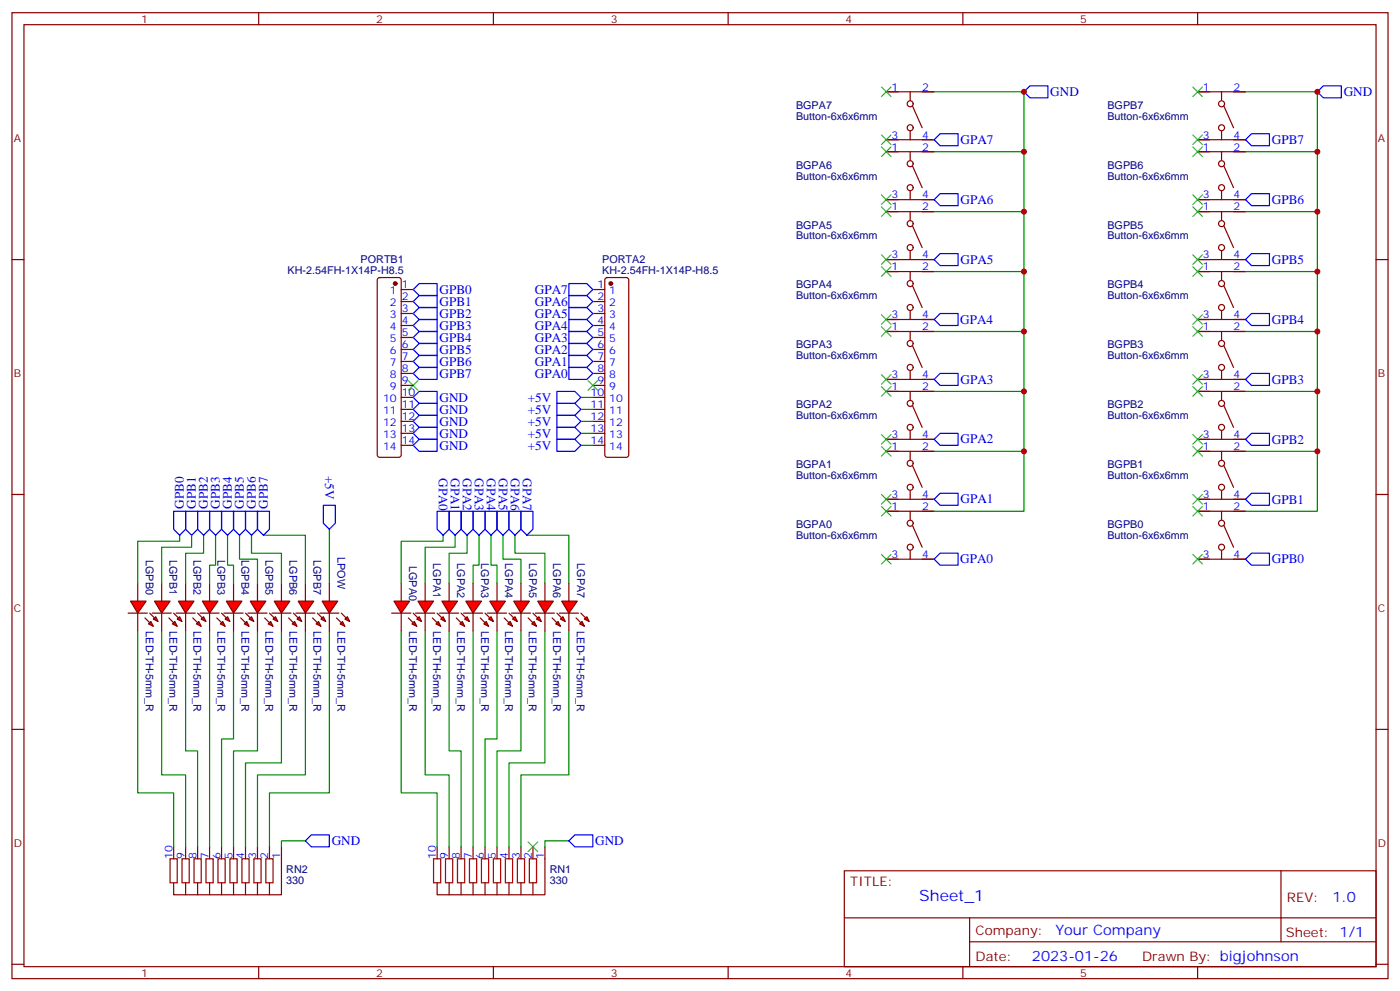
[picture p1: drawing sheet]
<svg xmlns="http://www.w3.org/2000/svg" width="412mm" height="292mm" viewBox="0 0 412 292" stroke-linecap="round" stroke-linejoin="round" font-family="sans-serif">
<g fill="none" stroke="#870000" stroke-width=".35">
<path d="M3.5 3.7h405.4v284.4h-405.4zM7.1 7.3h398.2v277.3h-398.2zM76.2 3.7v3.6M145.3 3.7v3.6M214.5 3.7v3.6M283.6 3.7v3.6M352.8 3.7v3.6M3.5 76.4h3.6M405.3 76.4h3.6M174.6 85.2h3.6M174.6 88.8h3.6M174.6 92.3h3.6"/>
<path d="M174.6 95.8h3.6M174.6 99.3h3.6M178.4 81.9l.5-.2h5.6l.5 .2 .2 .5v51.5l-.2 .5-.5 .2h-5.6l-.5-.2-.2-.5v-51.5zM174.6 102.9h3.6M174.6 106.4h3.6M174.6 109.9h3.6M174.6 113.5h3.6M174.6 117h3.6M174.6 120.5h3.6M174.6 124h3.6M174.6 127.6h3.6M174.6 131.1h3.6"/>
<path d="M3.5 145.6h3.6M405.3 145.6h3.6M3.5 214.7h3.6M405.3 214.7h3.6M248.7 256.3h156.6v28.3h-156.6zM377.3 256.4v20.8M248.7 270.2h156.5M285.6 277.2h119.6M285.6 270.2v14.1M3.5 283.8h3.6M76.2 284.6v3.5M145.3 284.6v3.5"/>
<path d="M214.5 284.6v3.5M283.6 284.6v3.5M352.8 284.6v3.5M405.3 283.8h3.6"/>
</g>
<g fill="none" stroke="#00f" stroke-width=".35">
<path d="M123.5 83.5h5.3v3.5h-5.3l-1.8-1.8zM123.5 87h5.3v3.5h-5.3l-1.8-1.7zM123.5 90.5h5.3v3.6h-5.3l-1.8-1.8zM123.5 94.1h5.3v3.5h-5.3l-1.8-1.8zM123.5 97.6h5.3v3.5h-5.3l-1.8-1.8zM167.6 97.6h5.3l1.7 1.7-1.7 1.8h-5.3zM167.6 94.1h5.3l1.7 1.7-1.7 1.8h-5.3zM167.6 90.5h5.3l1.7 1.8-1.7 1.8h-5.3zM167.6 87h5.3l1.7 1.8-1.7 1.7h-5.3zM167.6 83.5h5.3l1.7 1.7-1.7 1.8h-5.3zM123.5 101.1h5.3v3.5h-5.3l-1.8-1.7zM123.5 104.6h5.3v3.6h-5.3l-1.8-1.8z"/>
<path d="M123.5 108.2h5.3v3.5h-5.3l-1.8-1.8zM123.5 115.2h5.3v3.5h-5.3l-1.8-1.7zM123.5 118.7h5.3v3.6h-5.3l-1.8-1.8zM164 118.7h5.3l1.8 1.8-1.8 1.8h-5.3zM164 115.2h5.3l1.8 1.8-1.8 1.7h-5.3zM167.6 108.2h5.3l1.7 1.7-1.7 1.8h-5.3zM167.6 104.6h5.3l1.7 1.8-1.7 1.8h-5.3zM167.6 101.1h5.3l1.7 1.8-1.7 1.7h-5.3zM123.5 122.3h5.3v3.5h-5.3l-1.8-1.8zM123.5 125.8h5.3v3.5h-5.3l-1.8-1.7zM123.5 129.3h5.3v3.6h-5.3l-1.8-1.8zM164 129.3h5.3l1.8 1.8-1.8 1.8h-5.3z"/>
<path d="M164 125.8h5.3l1.8 1.8-1.8 1.7h-5.3zM164 122.3h5.3l1.8 1.7-1.8 1.8h-5.3z"/>
</g>
<circle cx="179.9" cy="83.5" r=".53" fill="#870000" stroke="#870000" stroke-width=".35"/>
<path d="M171.1 117h3.5M171.1 131.1h3.5M171.1 127.6h3.5M171.1 124h3.5M171.1 120.5h3.5M97 155.8v15.9M97 185.8v47.6h-17.6v15.9" fill="none" stroke="#008700" stroke-width=".35"/>
<g fill="#f00" stroke="#870000" stroke-width=".35">
<path d="M38.5 177h4.5l-2.4 3.5z"/>
<path d="M37.7 180.5h5.7z"/>
</g>
<g fill="#870000" stroke="#870000" stroke-width=".35">
<path d="M44.1 180.5l1.4 1.4z"/>
<path d="M42.7 181.9l1.4 1.4z"/>
</g>
<g fill="#f00" stroke="#870000" stroke-width=".35">
<path d="M45.9 181.5l.7 1.5-1.4-.8z"/>
<path d="M43.7 183.7l.7-.7 .8 1.4z"/>
</g>
<g fill="none" stroke="#870000" stroke-width=".35">
<path d="M40.6 171.7v5.3M40.6 180.5v5.3M51.2 249.3v3.5M54.7 249.3v3.5M54.7 259.9v3.5M58.2 249.3v3.5M58.2 259.9v3.5M61.7 249.3v3.5M61.7 259.9v3.5M65.3 249.3v3.5M65.3 259.9v3.5M68.8 249.3v3.5"/>
<path d="M68.8 259.9v3.5M72.3 249.3v3.5M72.3 259.9v3.5M75.8 249.3v3.5M75.8 259.9v3.5M79.4 249.3v3.5M79.4 259.9v3.5M82.9 249.3v14.1h-31.7v-3.5"/>
</g>
<path d="M40.6 185.8v47.6h10.6v15.9M47.6 185.8v42.3h7.1v21.2M54.7 185.8v35.3h3.5v28.2M68.8 185.8v31.7h-3.5v31.8M75.8 185.8v35.3h-7v28.2M82.9 185.8v38.8h-10.6v24.7M90 185.8v42.3h-14.2v21.2M90 247.5h-7.1v1.8" fill="none" stroke="#008700" stroke-width=".35"/>
<path d="M50.1 252.8h2.1v7.1h-2.1zM53.6 252.8h2.1v7.1h-2.1zM57.1 252.8h2.2v7.1h-2.2zM60.7 252.8h2.1v7.1h-2.1zM64.2 252.8h2.1v7.1h-2.1zM67.7 252.8h2.1v7.1h-2.1zM71.3 252.8h2.1v7.1h-2.1zM74.8 252.8h2.1v7.1h-2.1zM78.3 252.8h2.1v7.1h-2.1z" fill="none" stroke="#a10000" stroke-width=".35"/>
<g fill="#f00" stroke="#870000" stroke-width=".35">
<path d="M94.9 177h4.6l-2.5 3.5z"/>
<path d="M94.2 180.5h5.6z"/>
</g>
<g fill="#870000" stroke="#870000" stroke-width=".35">
<path d="M100.5 180.5l1.5 1.4z"/>
<path d="M99.1 181.9l1.4 1.4z"/>
</g>
<g fill="#f00" stroke="#870000" stroke-width=".35">
<path d="M102.3 181.5l.7 1.5-1.4-.8z"/>
<path d="M100.2 183.7l.7-.7 .7 1.4z"/>
</g>
<path d="M97 171.7v5.3M97 180.5v5.3" fill="none" stroke="#870000" stroke-width=".35"/>
<g fill="#f00" stroke="#870000" stroke-width=".35">
<path d="M87.8 177h4.6l-2.4 3.5z"/>
<path d="M87.1 180.5h5.7z"/>
</g>
<g fill="#870000" stroke="#870000" stroke-width=".35">
<path d="M93.5 180.5l1.4 1.4z"/>
<path d="M92.1 181.9l1.4 1.4z"/>
</g>
<g fill="#f00" stroke="#870000" stroke-width=".35">
<path d="M94.5 182.2l.7-.7 .8 1.5z"/>
<path d="M93.1 183.7l.7-.7 .7 1.4z"/>
</g>
<path d="M90 171.7v5.3M90 180.5v5.3" fill="none" stroke="#870000" stroke-width=".35"/>
<g fill="#f00" stroke="#870000" stroke-width=".35">
<path d="M80.8 177h4.6l-2.5 3.5z"/>
<path d="M80.1 180.5h5.6z"/>
</g>
<g fill="#870000" stroke="#870000" stroke-width=".35">
<path d="M86.4 180.5l1.4 1.4z"/>
<path d="M85 181.9l1.4 1.4z"/>
</g>
<g fill="#f00" stroke="#870000" stroke-width=".35">
<path d="M87.5 182.2l.7-.7 .7 1.5z"/>
<path d="M86.1 183.7l.7-.7 .7 1.4z"/>
</g>
<path d="M82.9 171.7v5.3M82.9 180.5v5.3" fill="none" stroke="#870000" stroke-width=".35"/>
<g fill="#f00" stroke="#870000" stroke-width=".35">
<path d="M73.7 177h4.6l-2.5 3.5z"/>
<path d="M73 180.5h5.7z"/>
</g>
<g fill="#870000" stroke="#870000" stroke-width=".35">
<path d="M79.4 180.5l1.4 1.4z"/>
<path d="M78 181.9l1.4 1.4z"/>
</g>
<g fill="#f00" stroke="#870000" stroke-width=".35">
<path d="M81.1 181.5l.7 1.5-1.4-.8z"/>
<path d="M79 183.7l.7-.7 .7 1.4z"/>
</g>
<path d="M75.8 171.7v5.3M75.8 180.5v5.3" fill="none" stroke="#870000" stroke-width=".35"/>
<g fill="#f00" stroke="#870000" stroke-width=".35">
<path d="M66.7 177h4.6l-2.5 3.5z"/>
<path d="M66 180.5h5.6z"/>
</g>
<g fill="#870000" stroke="#870000" stroke-width=".35">
<path d="M72.3 180.5l1.4 1.4z"/>
<path d="M70.9 181.9l1.4 1.4z"/>
</g>
<g fill="#f00" stroke="#870000" stroke-width=".35">
<path d="M74.1 181.5l.7 1.5-1.4-.8z"/>
<path d="M72 183.7l.7-.7 .7 1.4z"/>
</g>
<path d="M68.8 171.7v5.3M68.8 180.5v5.3" fill="none" stroke="#870000" stroke-width=".35"/>
<g fill="#f00" stroke="#870000" stroke-width=".35">
<path d="M59.6 177h4.6l-2.5 3.5z"/>
<path d="M58.9 180.5h5.7z"/>
</g>
<g fill="#870000" stroke="#870000" stroke-width=".35">
<path d="M65.3 180.5l1.4 1.4z"/>
<path d="M63.9 181.9l1.4 1.4z"/>
</g>
<g fill="#f00" stroke="#870000" stroke-width=".35">
<path d="M67 181.5l.7 1.5-1.4-.8z"/>
<path d="M64.9 183.7l.7-.7 .7 1.4z"/>
</g>
<path d="M61.7 171.7v5.3M61.7 180.5v5.3" fill="none" stroke="#870000" stroke-width=".35"/>
<g fill="#f00" stroke="#870000" stroke-width=".35">
<path d="M52.6 177h4.5l-2.4 3.5z"/>
<path d="M51.9 180.5h5.6z"/>
</g>
<g fill="#870000" stroke="#870000" stroke-width=".35">
<path d="M58.2 180.5l1.4 1.4z"/>
<path d="M56.8 181.9l1.4 1.4z"/>
</g>
<g fill="#f00" stroke="#870000" stroke-width=".35">
<path d="M59.3 182.2l.7-.7 .7 1.5z"/>
<path d="M57.9 183.7l.7-.7 .7 1.4z"/>
</g>
<path d="M54.7 171.7v5.3M54.7 180.5v5.3" fill="none" stroke="#870000" stroke-width=".35"/>
<g fill="#f00" stroke="#870000" stroke-width=".35">
<path d="M45.5 177h4.6l-2.5 3.5z"/>
<path d="M44.8 180.5h5.6z"/>
</g>
<g fill="#870000" stroke="#870000" stroke-width=".35">
<path d="M51.2 180.5l1.4 1.4z"/>
<path d="M49.7 181.9l1.5 1.4z"/>
</g>
<g fill="#f00" stroke="#870000" stroke-width=".35">
<path d="M52.9 181.5l.7 1.5-1.4-.8z"/>
<path d="M50.8 183.7l.7-.7 .7 1.4z"/>
</g>
<g fill="none" stroke="#870000" stroke-width=".35">
<path d="M47.6 171.7v5.3M47.6 180.5v5.3M128.8 249.3v3.5M132.3 249.3v3.5M132.3 259.9v3.5M135.8 249.3v3.5M135.8 259.9v3.5M139.3 249.3v3.5M139.3 259.9v3.5M142.9 249.3v3.5M142.9 259.9v3.5M146.4 249.3v3.5"/>
<path d="M146.4 259.9v3.5M149.9 249.3v3.5M149.9 259.9v3.5M153.5 249.3v3.5M153.5 259.9v3.5M157 249.3v3.5M157 259.9v3.5M160.5 249.3v14.1h-31.7v-3.5"/>
</g>
<g fill="none" stroke="#008700" stroke-width=".35">
<path d="M52.9 157.6v1.7h-12.3v12.4M60 157.6v5.2h-5.3v8.9M63.5 157.6v8.8h-1.8v5.3M67 157.6v8.8h1.8v5.3M70.6 157.6v7h5.2v7.1M74.1 157.6v5.2h8.8v8.9M77.6 157.6h12.4v14.1M118.2 185.8v47.6h10.6v15.9M125.2 185.8v42.3h7.1v21.2M132.3 185.8v35.3h3.5v28.2M139.3 185.8v63.5M146.4 185.8v31.7h-3.5v31.8"/>
<path d="M153.5 185.8v35.3h-7.1v28.2M160.5 185.8v38.8h-10.6v24.7M167.6 185.8v42.3h-14.1v21.2M167.6 247.5h-7.1v1.8"/>
</g>
<path d="M127.7 252.8h2.1v7.1h-2.1zM131.2 252.8h2.1v7.1h-2.1zM134.8 252.8h2.1v7.1h-2.1zM138.3 252.8h2.1v7.1h-2.1zM141.8 252.8h2.1v7.1h-2.1zM145.3 252.8h2.2v7.1h-2.2zM148.9 252.8h2.1v7.1h-2.1zM152.4 252.8h2.1v7.1h-2.1zM155.9 252.8h2.1v7.1h-2.1z" fill="none" stroke="#a10000" stroke-width=".35"/>
<g fill="#f00" stroke="#870000" stroke-width=".35">
<path d="M165.5 177h4.5l-2.4 3.5z"/>
<path d="M164.7 180.5h5.7z"/>
</g>
<g fill="#870000" stroke="#870000" stroke-width=".35">
<path d="M171.1 180.5l1.4 1.4z"/>
<path d="M169.7 181.9l1.4 1.4z"/>
</g>
<g fill="#f00" stroke="#870000" stroke-width=".35">
<path d="M172.9 181.5l.7 1.5-1.4-.8z"/>
<path d="M170.7 183.7l.7-.7 .8 1.4z"/>
</g>
<path d="M167.6 171.7v5.3M167.6 180.5v5.3" fill="none" stroke="#870000" stroke-width=".35"/>
<g fill="#f00" stroke="#870000" stroke-width=".35">
<path d="M158.4 177h4.6l-2.5 3.5z"/>
<path d="M157.7 180.5h5.6z"/>
</g>
<g fill="#870000" stroke="#870000" stroke-width=".35">
<path d="M164 180.5l1.5 1.4z"/>
<path d="M162.6 181.9l1.4 1.4z"/>
</g>
<g fill="#f00" stroke="#870000" stroke-width=".35">
<path d="M165.8 181.5l.7 1.5-1.4-.8z"/>
<path d="M163.7 183.7l.7-.7 .7 1.4z"/>
</g>
<path d="M160.5 171.7v5.3M160.5 180.5v5.3" fill="none" stroke="#870000" stroke-width=".35"/>
<g fill="#f00" stroke="#870000" stroke-width=".35">
<path d="M151.3 177h4.6l-2.4 3.5z"/>
<path d="M150.6 180.5h5.7z"/>
</g>
<g fill="#870000" stroke="#870000" stroke-width=".35">
<path d="M157 180.5l1.4 1.4z"/>
<path d="M155.6 181.9l1.4 1.4z"/>
</g>
<g fill="#f00" stroke="#870000" stroke-width=".35">
<path d="M158.7 181.5l.8 1.5-1.5-.8z"/>
<path d="M156.6 183.7l.7-.7 .7 1.4z"/>
</g>
<path d="M153.5 171.7v5.3M153.5 180.5v5.3" fill="none" stroke="#870000" stroke-width=".35"/>
<g fill="#f00" stroke="#870000" stroke-width=".35">
<path d="M144.3 177h4.6l-2.5 3.5z"/>
<path d="M143.6 180.5h5.6z"/>
</g>
<g fill="#870000" stroke="#870000" stroke-width=".35">
<path d="M149.9 180.5l1.4 1.4z"/>
<path d="M148.5 181.9l1.4 1.4z"/>
</g>
<g fill="#f00" stroke="#870000" stroke-width=".35">
<path d="M151.7 181.5l.7 1.5-1.4-.8z"/>
<path d="M149.6 183.7l.7-.7 .7 1.4z"/>
</g>
<path d="M146.4 171.7v5.3M146.4 180.5v5.3" fill="none" stroke="#870000" stroke-width=".35"/>
<g fill="#f00" stroke="#870000" stroke-width=".35">
<path d="M137.2 177h4.6l-2.5 3.5z"/>
<path d="M136.5 180.5h5.7z"/>
</g>
<g fill="#870000" stroke="#870000" stroke-width=".35">
<path d="M142.9 180.5l1.4 1.4z"/>
<path d="M141.5 181.9l1.4 1.4z"/>
</g>
<g fill="#f00" stroke="#870000" stroke-width=".35">
<path d="M143.9 182.2l.7-.7 .7 1.5z"/>
<path d="M142.5 183.7l.7-.7 .7 1.4z"/>
</g>
<path d="M139.3 171.7v5.3M139.3 180.5v5.3" fill="none" stroke="#870000" stroke-width=".35"/>
<g fill="#f00" stroke="#870000" stroke-width=".35">
<path d="M130.2 177h4.6l-2.5 3.5z"/>
<path d="M129.5 180.5h5.6z"/>
</g>
<g fill="#870000" stroke="#870000" stroke-width=".35">
<path d="M135.8 180.5l1.4 1.4z"/>
<path d="M134.4 181.9l1.4 1.4z"/>
</g>
<g fill="#f00" stroke="#870000" stroke-width=".35">
<path d="M136.9 182.2l.7-.7 .7 1.5z"/>
<path d="M135.5 183.7l.7-.7 .7 1.4z"/>
</g>
<path d="M132.3 171.7v5.3M132.3 180.5v5.3" fill="none" stroke="#870000" stroke-width=".35"/>
<g fill="#f00" stroke="#870000" stroke-width=".35">
<path d="M123.1 177h4.6l-2.5 3.5z"/>
<path d="M122.4 180.5h5.7z"/>
</g>
<g fill="#870000" stroke="#870000" stroke-width=".35">
<path d="M128.8 180.5l1.4 1.4z"/>
<path d="M127.4 181.9l1.4 1.4z"/>
</g>
<g fill="#f00" stroke="#870000" stroke-width=".35">
<path d="M129.8 182.2l.7-.7 .7 1.5z"/>
<path d="M128.4 183.7l.7-.7 .7 1.4z"/>
</g>
<path d="M125.2 171.7v5.3M125.2 180.5v5.3" fill="none" stroke="#870000" stroke-width=".35"/>
<g fill="#f00" stroke="#870000" stroke-width=".35">
<path d="M116.1 177h4.5l-2.4 3.5z"/>
<path d="M115.4 180.5h5.6z"/>
</g>
<g fill="#870000" stroke="#870000" stroke-width=".35">
<path d="M121.7 180.5l1.4 1.4z"/>
<path d="M120.3 181.9l1.4 1.4z"/>
</g>
<g fill="#f00" stroke="#870000" stroke-width=".35">
<path d="M122.8 182.2l.7-.7 .7 1.5z"/>
<path d="M121.4 183.7l.7-.7 .7 1.4z"/>
</g>
<g fill="none" stroke="#870000" stroke-width=".35">
<path d="M261.1 27h14.1M268.1 27v2.5M268.1 38.7v2.4M268.8 31.3l2.8 6.3M352.8 27h14.1M359.8 27v2.5M359.8 38.7v2.4M360.5 31.3l2.9 6.3M261.1 41.1h14.1M261.1 58.8h14.1M261.1 44.7h14.1M268.1 44.7v2.4"/>
<path d="M268.1 56.3v2.5M268.8 48.9l2.8 6.3M352.8 41.1h14.1M352.8 58.8h14.1M352.8 44.7h14.1M359.8 44.7v2.4M359.8 56.3v2.5M360.5 48.9l2.9 6.3M261.1 79.9h14.1M261.1 76.4h14.1M261.1 62.3h14.1M268.1 62.3v2.5"/>
<path d="M268.1 73.9v2.5M268.1 79.9v2.5M268.8 66.5l2.8 6.4M352.8 79.9h14.1M352.8 76.4h14.1M352.8 62.3h14.1M359.8 62.3v2.5M359.8 73.9v2.5M359.8 79.9v2.5M360.5 66.5l2.9 6.4M111.4 81.9l.4-.2h5.7l.5 .2 .2 .5v51.5l-.3 .5-.4 .2h-5.7l-.5-.2-.2-.5v-51.5zM118.2 85.2h3.5"/>
<path d="M118.2 88.8h3.5M118.2 92.3h3.5M118.2 95.8h3.5M118.2 99.3h3.5M261.1 97.6h14.1M261.1 94.1h14.1M268.1 91.6v2.5M268.1 97.6v2.4M268.8 84.2l2.8 6.3M352.8 97.6h14.1M352.8 94.1h14.1M359.8 91.6v2.5"/>
<path d="M359.8 97.6v2.4M360.5 84.2l2.9 6.3M118.2 102.9h3.5M118.2 106.4h3.5M118.2 109.9h3.5M118.2 113.5h3.5M118.2 117h3.5M261.1 115.2h14.1M261.1 111.7h14.1M268.1 109.2v2.5M268.1 115.2v2.5M268.8 119.5l2.8 6.3"/>
<path d="M268.8 101.8l2.8 6.4M352.8 115.2h14.1M352.8 111.7h14.1M359.8 109.2v2.5M359.8 115.2v2.5M360.5 101.8l2.9 6.4M360.5 119.5l2.9 6.3M118.2 120.5h3.5M118.2 124h3.5M118.2 127.6h3.5M118.2 131.1h3.5M261.1 132.9h14.1"/>
<path d="M261.1 129.3h14.1M268.1 126.9v2.4M268.1 132.9v2.4M268.8 137.1l2.8 6.3M352.8 132.9h14.1M352.8 129.3h14.1M359.8 126.9v2.4M359.8 132.9v2.4M360.5 137.1l2.9 6.3M261.1 147h14.1M261.1 150.5h14.1M268.1 144.5v2.5"/>
<path d="M268.1 150.5v2.5M268.8 154.7l2.8 6.4M352.8 147h14.1M352.8 150.5h14.1M359.8 144.5v2.5M359.8 150.5v2.5M360.5 154.7l2.9 6.4M118.2 171.7v5.3M261.1 164.6h14.1M268.1 162.1v2.5M352.8 164.6h14.1M359.8 162.1v2.5"/>
<path d="M118.2 180.5v5.3"/>
<circle cx="268.1" cy="37.6" r=".88"/>
<circle cx="268.1" cy="30.6" r=".88"/>
<circle cx="359.8" cy="37.6" r=".88"/>
<circle cx="359.8" cy="30.6" r=".88"/>
<circle cx="268.1" cy="48.2" r=".88"/>
<circle cx="268.1" cy="55.2" r=".88"/>
<circle cx="359.8" cy="48.2" r=".88"/>
<circle cx="359.8" cy="55.2" r=".88"/>
<circle cx="268.1" cy="72.9" r=".88"/>
<circle cx="268.1" cy="65.8" r=".88"/>
<circle cx="359.8" cy="65.8" r=".88"/>
<circle cx="359.8" cy="72.9" r=".88"/>
<circle cx="268.1" cy="90.5" r=".88"/>
<circle cx="268.1" cy="83.5" r=".88"/>
<circle cx="359.8" cy="83.5" r=".88"/>
<circle cx="359.8" cy="90.5" r=".88"/>
<circle cx="268.1" cy="101.1" r=".88"/>
<circle cx="268.1" cy="108.2" r=".88"/>
<circle cx="268.1" cy="118.7" r=".88"/>
<circle cx="359.8" cy="101.1" r=".88"/>
<circle cx="359.8" cy="108.2" r=".88"/>
<circle cx="359.8" cy="118.7" r=".88"/>
<circle cx="268.1" cy="136.4" r=".88"/>
<circle cx="268.1" cy="125.8" r=".88"/>
<circle cx="359.8" cy="136.4" r=".88"/>
<circle cx="359.8" cy="125.8" r=".88"/>
<circle cx="268.1" cy="154" r=".88"/>
<circle cx="268.1" cy="143.4" r=".88"/>
<circle cx="359.8" cy="143.4" r=".88"/>
<circle cx="359.8" cy="154" r=".88"/>
<circle cx="268.1" cy="161.1" r=".88"/>
<circle cx="359.8" cy="161.1" r=".88"/>
</g>
<g fill="none" stroke="#008700" stroke-width=".35">
<path d="M275.2 27h26.4v17.7h-26.4M366.9 27h21.2v17.7h-21.2M301.6 44.7v17.6h-26.4M388.1 44.7v17.6h-21.2M301.6 62.3v17.6h-26.4M301.6 79.9v17.7h-26.4M388.1 62.3v17.6h-21.2M388.1 79.9v17.7h-21.2M301.6 97.6v17.6h-26.4M388.1 97.6v17.6h-21.2M301.6 115.2v17.7h-26.4M388.1 115.2v17.7h-21.2"/>
<path d="M301.6 132.9v17.6h-26.4M388.1 132.9v17.6h-21.2M56.4 157.6v3.5h-8.8v10.6M130.5 157.6v1.7h-12.3v12.4M134.1 157.6v3.5h-8.9v10.6M137.6 157.6v5.2h-5.3v8.9M141.1 157.6v8.8h-1.8v5.3M144.6 157.6v8.8h1.8v5.3M148.2 157.6v7h5.3v7.1M151.7 157.6v5.2h8.8v8.9M155.2 157.6h12.4v14.1M61.7 185.8v63.5"/>
</g>
<g fill="none" stroke="#00f" stroke-width=".35">
<path d="M303.4 25.3h5.3v3.5h-5.3l-1.8-1.8zM389.8 25.3h5.3v3.5h-5.3l-1.7-1.8zM275.2 41.1l1.7-1.7h5.3v3.5h-5.3zM275.2 58.8l1.7-1.8h5.3v3.5h-5.3zM366.9 41.1l1.8-1.7h5.2v3.5h-5.2zM368.7 57h5.2v3.5h-5.2l-1.8-1.7zM275.2 76.4l1.7-1.8h5.3v3.6h-5.3zM368.7 74.6h5.2v3.6h-5.2l-1.8-1.8zM275.2 94.1l1.7-1.8h5.3v3.5h-5.3zM368.7 92.3h5.2v3.5h-5.2l-1.8-1.7zM275.2 111.7l1.7-1.8h5.3v3.6h-5.3zM366.9 111.7l1.8-1.8h5.2v3.6h-5.2z"/>
<path d="M275.2 129.3l1.7-1.7h5.3v3.5h-5.3zM366.9 129.3l1.8-1.7h5.2v3.5h-5.2zM51.2 150.5h3.5v5.3l-1.8 1.8-1.7-1.8zM54.7 150.5h3.5v5.3l-1.8 1.8-1.7-1.8zM58.2 150.5h3.5v5.3l-1.7 1.8-1.8-1.8zM61.7 150.5h3.6v5.3l-1.8 1.8-1.8-1.8zM65.3 150.5h3.5v5.3l-1.8 1.8-1.7-1.8zM68.8 150.5h3.5v5.3l-1.7 1.8-1.8-1.8zM72.3 150.5h3.5v5.3l-1.7 1.8-1.8-1.8zM75.8 150.5h3.6v5.3l-1.8 1.8-1.8-1.8zM95.2 148.7h3.6v5.3l-1.8 1.8-1.8-1.8zM128.8 150.5h3.5v5.3l-1.8 1.8-1.7-1.8z"/>
<path d="M132.3 150.5h3.5v5.3l-1.7 1.8-1.8-1.8zM135.8 150.5h3.5v5.3l-1.7 1.8-1.8-1.8zM139.3 150.5h3.6v5.3l-1.8 1.8-1.8-1.8zM142.9 150.5h3.5v5.3l-1.8 1.8-1.7-1.8zM146.4 150.5h3.5v5.3l-1.7 1.8-1.8-1.8zM149.9 150.5h3.6v5.3l-1.8 1.8-1.8-1.8zM153.5 150.5h3.5v5.3l-1.8 1.8-1.7-1.8zM275.2 147l1.7-1.8h5.3v3.5h-5.3zM368.7 145.2h5.2v3.5h-5.2l-1.8-1.7zM275.2 164.6l1.7-1.8h5.3v3.6h-5.3zM368.7 162.8h5.2v3.6h-5.2l-1.8-1.8zM91.7 245.7h5.3v3.6h-5.3l-1.7-1.8z"/>
<path d="M169.3 245.7h5.3v3.6h-5.3l-1.7-1.8z"/>
</g>
<g fill="none" stroke="#3c3" stroke-width=".35">
<path d="M259.6 25.6l2.9 2.8M259.6 39.7l2.9 2.8M262.5 25.6l-2.9 2.8M262.5 39.7l-2.9 2.8M351.4 39.7l2.8 2.8M351.4 25.6l2.8 2.8M354.2 39.7l-2.8 2.8M354.2 25.6l-2.8 2.8M259.6 43.3l2.9 2.8M259.6 57.4l2.9 2.8M262.5 43.3l-2.9 2.8M262.5 57.4l-2.9 2.8"/>
<path d="M351.4 57.4l2.8 2.8M351.4 43.3l2.8 2.8M354.2 57.4l-2.8 2.8M354.2 43.3l-2.8 2.8M259.6 60.9l2.9 2.8M259.6 75l2.9 2.8M259.6 78.5l2.9 2.9M262.5 60.9l-2.9 2.8M262.5 75l-2.9 2.8M262.5 78.5l-2.9 2.9M351.4 78.5l2.8 2.9M351.4 75l2.8 2.8"/>
<path d="M351.4 60.9l2.8 2.8M354.2 78.5l-2.8 2.9M354.2 75l-2.8 2.8M354.2 60.9l-2.8 2.8M259.6 96.2l2.9 2.8M259.6 92.6l2.9 2.9M262.5 96.2l-2.9 2.8M262.5 92.6l-2.9 2.9M351.4 96.2l2.8 2.8M351.4 92.6l2.8 2.9M354.2 96.2l-2.8 2.8M354.2 92.6l-2.8 2.9"/>
<path d="M120.3 112l2.8 2.9M123.1 112l-2.8 2.9M173.2 112l2.8 2.9M176 112l-2.8 2.9M259.6 110.3l2.9 2.8M259.6 113.8l2.9 2.8M262.5 110.3l-2.9 2.8M262.5 113.8l-2.9 2.8M351.4 113.8l2.8 2.8M351.4 110.3l2.8 2.8M354.2 113.8l-2.8 2.8M354.2 110.3l-2.8 2.8"/>
<path d="M259.6 127.9l2.9 2.8M259.6 131.4l2.9 2.9M262.5 127.9l-2.9 2.8M262.5 131.4l-2.9 2.9M351.4 131.4l2.8 2.9M351.4 127.9l2.8 2.8M354.2 131.4l-2.8 2.9M354.2 127.9l-2.8 2.8M259.6 145.6l2.9 2.8M259.6 149.1l2.9 2.8M262.5 145.6l-2.9 2.8M262.5 149.1l-2.9 2.8"/>
<path d="M351.4 149.1l2.8 2.8M351.4 145.6l2.8 2.8M354.2 149.1l-2.8 2.8M354.2 145.6l-2.8 2.8M259.6 163.2l2.9 2.8M262.5 163.2l-2.9 2.8M351.4 163.2l2.8 2.8M354.2 163.2l-2.8 2.8M155.6 247.9l2.8 2.8M158.4 247.9l-2.8 2.8"/>
</g>
<circle cx="116.4" cy="83.5" r=".53" fill="#870000" stroke="#870000" stroke-width=".35"/>
<g fill="#c00">
<circle cx="388.1" cy="27" r=".88"/>
<circle cx="388.1" cy="44.7" r=".88"/>
<circle cx="388.1" cy="62.3" r=".88"/>
<circle cx="388.1" cy="79.9" r=".88"/>
<circle cx="388.1" cy="97.6" r=".88"/>
<circle cx="388.1" cy="115.2" r=".88"/>
<circle cx="388.1" cy="132.9" r=".88"/>
<circle cx="301.6" cy="27" r=".88"/>
<circle cx="301.6" cy="44.7" r=".88"/>
<circle cx="301.6" cy="62.3" r=".88"/>
<circle cx="301.6" cy="79.9" r=".88"/>
<circle cx="301.6" cy="97.6" r=".88"/>
<circle cx="301.6" cy="115.2" r=".88"/>
<circle cx="301.6" cy="132.9" r=".88"/>
</g>
<text font-size="4.6" fill="#00f" x="270.8" y="265.4">Sheet_1</text>
<g font-size="4.2" fill="#00f">
<text x="392.5" y="265.6">1.0</text>
<text x="310.9" y="275.2">Your Company</text>
<text x="304" y="283">2023-01-26</text>
</g>
<g font-size="3.9" fill="#00f">
<text x="309.4" y="28.3">GND</text>
<text x="395.8" y="28.3">GND</text>
<text x="282.9" y="42.4">GPA7</text>
<text x="374.6" y="42.4">GPB7</text>
<text x="282.9" y="60">GPA6</text>
<text x="374.6" y="60">GPB6</text>
<text x="282.9" y="77.6">GPA5</text>
<text x="374.6" y="77.7">GPB5</text>
<text x="129.5" y="86.5">GPB0</text>
<text x="157.6" y="86.5">GPA7</text>
<text x="129.5" y="90">GPB1</text>
<text x="129.5" y="93.5">GPB2</text>
<text x="157.6" y="93.5">GPA5</text>
<text x="157.6" y="90">GPA6</text>
<text x="282.9" y="95.3">GPA4</text>
<text x="374.6" y="95.3">GPB4</text>
<text x="129.5" y="97.1">GPB3</text>
<text x="129.5" y="100.6">GPB4</text>
<text x="157.6" y="100.6">GPA3</text>
<text x="157.6" y="97.1">GPA4</text>
<text x="129.5" y="104.1">GPB5</text>
<text x="129.5" y="107.7">GPB6</text>
<text x="157.6" y="107.7">GPA1</text>
<text x="157.6" y="104.1">GPA2</text>
<text x="129.5" y="111.2">GPB7</text>
<text x="157.6" y="111.2">GPA0</text>
<text x="282.9" y="112.9">GPA3</text>
<text x="374.6" y="112.9">GPB3</text>
<text x="129.5" y="118.2">GND</text>
<text x="155.4" y="118.2">+5V</text>
<text x="129.5" y="121.8">GND</text>
<text x="129.5" y="125.3">GND</text>
<text x="155.4" y="125.3">+5V</text>
<text x="155.4" y="121.7">+5V</text>
<text x="129.5" y="128.8">GND</text>
<text x="155.4" y="128.8">+5V</text>
<text x="282.9" y="130.5">GPA2</text>
<text x="374.6" y="130.6">GPB2</text>
<text x="129.5" y="132.3">GND</text>
<text x="155.4" y="132.3">+5V</text>
<text x="95.8" y="140.1" transform="rotate(90 95.8 140.1)">+5V</text>
<text x="129.3" y="140.7" transform="rotate(90 129.3 140.7)">GPA0</text>
<text x="132.8" y="140.7" transform="rotate(90 132.8 140.7)">GPA1</text>
<text x="136.3" y="140.7" transform="rotate(90 136.3 140.7)">GPA2</text>
<text x="139.9" y="140.7" transform="rotate(90 139.9 140.7)">GPA3</text>
<text x="143.4" y="140.7" transform="rotate(90 143.4 140.7)">GPA4</text>
<text x="146.9" y="140.7" transform="rotate(90 146.9 140.7)">GPA5</text>
<text x="150.4" y="140.7" transform="rotate(90 150.4 140.7)">GPA6</text>
<text x="154" y="140.7" transform="rotate(90 154 140.7)">GPA7</text>
<text x="54.2" y="149.8" transform="rotate(-90 54.2 149.8)">GPB0</text>
<text x="57.7" y="149.8" transform="rotate(-90 57.7 149.8)">GPB1</text>
<text x="61.2" y="149.8" transform="rotate(-90 61.2 149.8)">GPB2</text>
<text x="64.8" y="149.8" transform="rotate(-90 64.8 149.8)">GPB3</text>
<text x="68.3" y="149.8" transform="rotate(-90 68.3 149.8)">GPB4</text>
<text x="71.8" y="149.8" transform="rotate(-90 71.8 149.8)">GPB5</text>
<text x="75.3" y="149.8" transform="rotate(-90 75.3 149.8)">GPB6</text>
<text x="78.9" y="149.8" transform="rotate(-90 78.9 149.8)">GPB7</text>
<text x="282.9" y="148.2">GPA1</text>
<text x="374.6" y="148.2">GPB1</text>
<text x="282.9" y="165.8">GPA0</text>
<text x="374.6" y="165.9">GPB0</text>
<text x="97.7" y="248.8">GND</text>
<text x="175.3" y="248.8">GND</text>
</g>
<g font-size="3.9" fill="#800">
<text x="250.5" y="260.9">TITLE:</text>
<text x="379.1" y="265.6">REV:</text>
<text x="287.4" y="275.1">Company:</text>
<text x="378.7" y="275.7">Sheet: 1/1</text>
<text x="287.4" y="282.8">Date:</text>
<text x="336.4" y="282.9">Drawn By: bigjohnson</text>
</g>
<g font-size="3.2" fill="#800">
<text x="41.6" y="6.7">1</text>
<text x="110.8" y="6.7">2</text>
<text x="179.9" y="6.7">3</text>
<text x="249.1" y="6.7">4</text>
<text x="318.2" y="6.7">5</text>
<text x="4.1" y="41.8">A</text>
<text x="405.9" y="41.8">A</text>
<text x="4.1" y="111">B</text>
<text x="405.9" y="111">B</text>
<text x="4.1" y="180.1">C</text>
<text x="405.9" y="180.1">C</text>
<text x="4.1" y="249.3">D</text>
<text x="405.9" y="249.3">D</text>
<text x="41.6" y="287.5">1</text>
<text x="110.8" y="287.5">2</text>
<text x="179.9" y="287.5">3</text>
<text x="249.1" y="287.5">4</text>
<text x="318.2" y="287.5">5</text>
</g>
<g font-size="3.2" fill="#00f">
<text x="262.6" y="26.7">1</text>
<text x="271.6" y="26.7">2</text>
<text x="354.3" y="26.7">1</text>
<text x="363.4" y="26.7">2</text>
<text x="262.6" y="40.8">3</text>
<text x="271.6" y="40.8">4</text>
<text x="354.3" y="40.8">3</text>
<text x="363.4" y="40.8">4</text>
<text x="262.6" y="44.3">1</text>
<text x="271.6" y="44.3">2</text>
<text x="354.3" y="44.3">1</text>
<text x="363.4" y="44.3">2</text>
<text x="262.6" y="58.4">3</text>
<text x="271.6" y="58.4">4</text>
<text x="354.3" y="58.4">3</text>
<text x="363.4" y="58.4">4</text>
<text x="262.6" y="61.9">1</text>
<text x="271.6" y="61.9">2</text>
<text x="354.3" y="61.9">1</text>
<text x="363.4" y="61.9">2</text>
<text x="262.6" y="76.1">3</text>
<text x="271.6" y="76.1">4</text>
<text x="354.3" y="76.1">3</text>
<text x="363.4" y="76.1">4</text>
<text x="262.6" y="79.6">1</text>
<text x="271.6" y="79.6">2</text>
<text x="354.3" y="79.6">1</text>
<text x="363.4" y="79.6">2</text>
<text x="114.9" y="86.6">1</text>
<text x="118.4" y="84.9">1</text>
<text x="118.4" y="88.4">2</text>
<text x="176" y="84.9">1</text>
<text x="176" y="88.4">2</text>
<text x="179.5" y="86.6">1</text>
<text x="114.9" y="90.2">2</text>
<text x="114.9" y="93.7">3</text>
<text x="118.4" y="91.9">3</text>
<text x="118.4" y="95.5">4</text>
<text x="176" y="91.9">3</text>
<text x="176" y="95.5">4</text>
<text x="179.5" y="90.2">2</text>
<text x="179.5" y="93.7">3</text>
<text x="262.6" y="93.7">3</text>
<text x="271.6" y="93.7">4</text>
<text x="354.3" y="93.7">3</text>
<text x="363.4" y="93.7">4</text>
<text x="114.9" y="97.2">4</text>
<text x="114.9" y="100.8">5</text>
<text x="118.4" y="99">5</text>
<text x="176" y="99">5</text>
<text x="179.5" y="97.2">4</text>
<text x="179.5" y="100.8">5</text>
<text x="262.6" y="97.2">1</text>
<text x="271.6" y="97.2">2</text>
<text x="354.3" y="97.2">1</text>
<text x="363.4" y="97.2">2</text>
<text x="114.9" y="104.3">6</text>
<text x="114.9" y="107.8">7</text>
<text x="118.4" y="102.5">6</text>
<text x="118.4" y="106">7</text>
<text x="176" y="102.5">6</text>
<text x="176" y="106">7</text>
<text x="179.5" y="104.3">6</text>
<text x="179.5" y="107.8">7</text>
<text x="114.9" y="111.3">8</text>
<text x="118.4" y="109.6">8</text>
<text x="118.4" y="113.1">9</text>
<text x="176" y="109.6">8</text>
<text x="176" y="113.1">9</text>
<text x="179.5" y="111.3">8</text>
<text x="262.6" y="111.3">3</text>
<text x="271.6" y="111.3">4</text>
<text x="354.3" y="111.3">3</text>
<text x="363.4" y="111.3">4</text>
<text x="112.8" y="118.4">10</text>
<text x="114.9" y="114.9">9</text>
<text x="118.4" y="116.6">10</text>
<text x="173.9" y="116.6">10</text>
<text x="179.5" y="114.9">9</text>
<text x="179.5" y="118.4">10</text>
<text x="262.6" y="114.9">1</text>
<text x="271.6" y="114.9">2</text>
<text x="354.3" y="114.9">1</text>
<text x="363.4" y="114.9">2</text>
<text x="112.8" y="121.9">11</text>
<text x="112.8" y="125.4">12</text>
<text x="118.4" y="120.2">11</text>
<text x="118.4" y="123.7">12</text>
<text x="173.9" y="120.2">11</text>
<text x="173.9" y="123.7">12</text>
<text x="179.5" y="121.9">11</text>
<text x="179.5" y="125.4">12</text>
<text x="112.8" y="129">13</text>
<text x="118.4" y="127.2">13</text>
<text x="118.4" y="130.7">14</text>
<text x="173.9" y="127.2">13</text>
<text x="173.9" y="130.7">14</text>
<text x="179.5" y="129">13</text>
<text x="262.6" y="129">3</text>
<text x="271.6" y="129">4</text>
<text x="354.3" y="129">3</text>
<text x="363.4" y="129">4</text>
<text x="112.8" y="132.5">14</text>
<text x="179.5" y="132.5">14</text>
<text x="262.6" y="132.5">1</text>
<text x="271.6" y="132.5">2</text>
<text x="354.3" y="132.5">1</text>
<text x="363.4" y="132.5">2</text>
<text x="262.6" y="146.6">3</text>
<text x="271.6" y="146.6">4</text>
<text x="354.3" y="146.6">3</text>
<text x="363.4" y="146.6">4</text>
<text x="262.6" y="150.1">1</text>
<text x="271.6" y="150.1">2</text>
<text x="354.3" y="150.1">1</text>
<text x="363.4" y="150.1">2</text>
<text x="262.6" y="164.3">3</text>
<text x="271.6" y="164.3">4</text>
<text x="354.3" y="164.3">3</text>
<text x="363.4" y="164.3">4</text>
<text x="50.8" y="252.8" transform="rotate(-90 50.8 252.8)">10</text>
<text x="54.3" y="252.8" transform="rotate(-90 54.3 252.8)">9</text>
<text x="57.9" y="252.8" transform="rotate(-90 57.9 252.8)">8</text>
<text x="61.4" y="252.8" transform="rotate(-90 61.4 252.8)">7</text>
<text x="64.9" y="252.8" transform="rotate(-90 64.9 252.8)">6</text>
<text x="68.4" y="252.8" transform="rotate(-90 68.4 252.8)">5</text>
<text x="72" y="252.8" transform="rotate(-90 72 252.8)">4</text>
<text x="75.5" y="252.8" transform="rotate(-90 75.5 252.8)">3</text>
<text x="79" y="252.8" transform="rotate(-90 79 252.8)">2</text>
<text x="82.5" y="252.8" transform="rotate(-90 82.5 252.8)">1</text>
<text x="128.4" y="252.8" transform="rotate(-90 128.4 252.8)">10</text>
<text x="131.9" y="252.8" transform="rotate(-90 131.9 252.8)">9</text>
<text x="135.5" y="252.8" transform="rotate(-90 135.5 252.8)">8</text>
<text x="139" y="252.8" transform="rotate(-90 139 252.8)">7</text>
<text x="142.5" y="252.8" transform="rotate(-90 142.5 252.8)">6</text>
<text x="146" y="252.8" transform="rotate(-90 146 252.8)">5</text>
<text x="149.6" y="252.8" transform="rotate(-90 149.6 252.8)">4</text>
<text x="153.1" y="252.8" transform="rotate(-90 153.1 252.8)">3</text>
<text x="156.6" y="252.8" transform="rotate(-90 156.6 252.8)">2</text>
<text x="160.2" y="252.8" transform="rotate(-90 160.2 252.8)">1</text>
</g>
<g font-size="3.2" fill="#000080">
<text x="234.5" y="35.2">Button-6x6x6mm</text>
<text x="234.5" y="32">BGPA7</text>
<text x="326.2" y="35.2">Button-6x6x6mm</text>
<text x="326.2" y="32">BGPB7</text>
<text x="234.5" y="52.8">Button-6x6x6mm</text>
<text x="234.5" y="49.6">BGPA6</text>
<text x="326.2" y="52.8">Button-6x6x6mm</text>
<text x="326.2" y="49.6">BGPB6</text>
<text x="234.5" y="70.5">Button-6x6x6mm</text>
<text x="234.5" y="67.3">BGPA5</text>
<text x="326.2" y="70.5">Button-6x6x6mm</text>
<text x="326.2" y="67.3">BGPB5</text>
<text x="106.2" y="77.3">PORTB1</text>
<text x="177.4" y="77.3">PORTA2</text>
<text x="84.7" y="80.5">KH-2.54FH-1X14P-H8.5</text>
<text x="177.4" y="80.5">KH-2.54FH-1X14P-H8.5</text>
<text x="234.5" y="88.1">Button-6x6x6mm</text>
<text x="234.5" y="84.9">BGPA4</text>
<text x="326.2" y="88.1">Button-6x6x6mm</text>
<text x="326.2" y="84.9">BGPB4</text>
<text x="234.5" y="105.8">Button-6x6x6mm</text>
<text x="234.5" y="102.5">BGPA3</text>
<text x="326.2" y="105.8">Button-6x6x6mm</text>
<text x="326.2" y="102.5">BGPB3</text>
<text x="234.5" y="123.4">Button-6x6x6mm</text>
<text x="234.5" y="120.2">BGPA2</text>
<text x="326.2" y="123.4">Button-6x6x6mm</text>
<text x="326.2" y="120.2">BGPB2</text>
<text x="234.5" y="137.8">BGPA1</text>
<text x="326.2" y="137.8">BGPB1</text>
<text x="234.5" y="141">Button-6x6x6mm</text>
<text x="326.2" y="141">Button-6x6x6mm</text>
<text x="234.5" y="155.5">BGPA0</text>
<text x="326.2" y="155.5">BGPB0</text>
<text x="234.5" y="158.7">Button-6x6x6mm</text>
<text x="326.2" y="158.7">Button-6x6x6mm</text>
<text x="42.9" y="164.9" transform="rotate(90 42.9 164.9)">LGPB0</text>
<text x="50" y="164.9" transform="rotate(90 50 164.9)">LGPB1</text>
<text x="57" y="164.9" transform="rotate(90 57 164.9)">LGPB2</text>
<text x="64.1" y="164.9" transform="rotate(90 64.1 164.9)">LGPB3</text>
<text x="71.1" y="164.9" transform="rotate(90 71.1 164.9)">LGPB4</text>
<text x="78.2" y="164.9" transform="rotate(90 78.2 164.9)">LGPB5</text>
<text x="85.3" y="165" transform="rotate(90 85.3 165)">LGPB6</text>
<text x="92.3" y="164.9" transform="rotate(90 92.3 164.9)">LGPB7</text>
<text x="99.4" y="164" transform="rotate(90 99.4 164)">LPOW</text>
<text x="120.6" y="166.6" transform="rotate(90 120.6 166.6)">LGPA0</text>
<text x="127.6" y="165.8" transform="rotate(90 127.6 165.8)">LGPA1</text>
<text x="134.7" y="165.8" transform="rotate(90 134.7 165.8)">LGPA2</text>
<text x="141.7" y="165.8" transform="rotate(90 141.7 165.8)">LGPA3</text>
<text x="148.8" y="165.8" transform="rotate(90 148.8 165.8)">LGPA4</text>
<text x="155.9" y="165.8" transform="rotate(90 155.9 165.8)">LGPA5</text>
<text x="162.9" y="165.8" transform="rotate(90 162.9 165.8)">LGPA6</text>
<text x="170" y="165.8" transform="rotate(90 170 165.8)">LGPA7</text>
<text x="42.9" y="185.9" transform="rotate(90 42.9 185.9)">LED-TH-5mm_R</text>
<text x="50" y="185.9" transform="rotate(90 50 185.9)">LED-TH-5mm_R</text>
<text x="57" y="185.9" transform="rotate(90 57 185.9)">LED-TH-5mm_R</text>
<text x="64.1" y="185.9" transform="rotate(90 64.1 185.9)">LED-TH-5mm_R</text>
<text x="71.1" y="185.9" transform="rotate(90 71.1 185.9)">LED-TH-5mm_R</text>
<text x="78.2" y="185.9" transform="rotate(90 78.2 185.9)">LED-TH-5mm_R</text>
<text x="85.3" y="185.9" transform="rotate(90 85.3 185.9)">LED-TH-5mm_R</text>
<text x="92.3" y="185.9" transform="rotate(90 92.3 185.9)">LED-TH-5mm_R</text>
<text x="99.4" y="185.9" transform="rotate(90 99.4 185.9)">LED-TH-5mm_R</text>
<text x="120.5" y="185.9" transform="rotate(90 120.5 185.9)">LED-TH-5mm_R</text>
<text x="127.6" y="185.9" transform="rotate(90 127.6 185.9)">LED-TH-5mm_R</text>
<text x="134.6" y="185.9" transform="rotate(90 134.6 185.9)">LED-TH-5mm_R</text>
<text x="141.7" y="185.9" transform="rotate(90 141.7 185.9)">LED-TH-5mm_R</text>
<text x="148.8" y="185.9" transform="rotate(90 148.8 185.9)">LED-TH-5mm_R</text>
<text x="155.8" y="185.9" transform="rotate(90 155.8 185.9)">LED-TH-5mm_R</text>
<text x="162.9" y="185.9" transform="rotate(90 162.9 185.9)">LED-TH-5mm_R</text>
<text x="169.9" y="185.9" transform="rotate(90 169.9 185.9)">LED-TH-5mm_R</text>
<text x="84.3" y="257">RN2</text>
<text x="161.9" y="257">RN1</text>
<text x="84.3" y="260.2">330</text>
<text x="161.9" y="260.2">330</text>
</g>
</svg>
